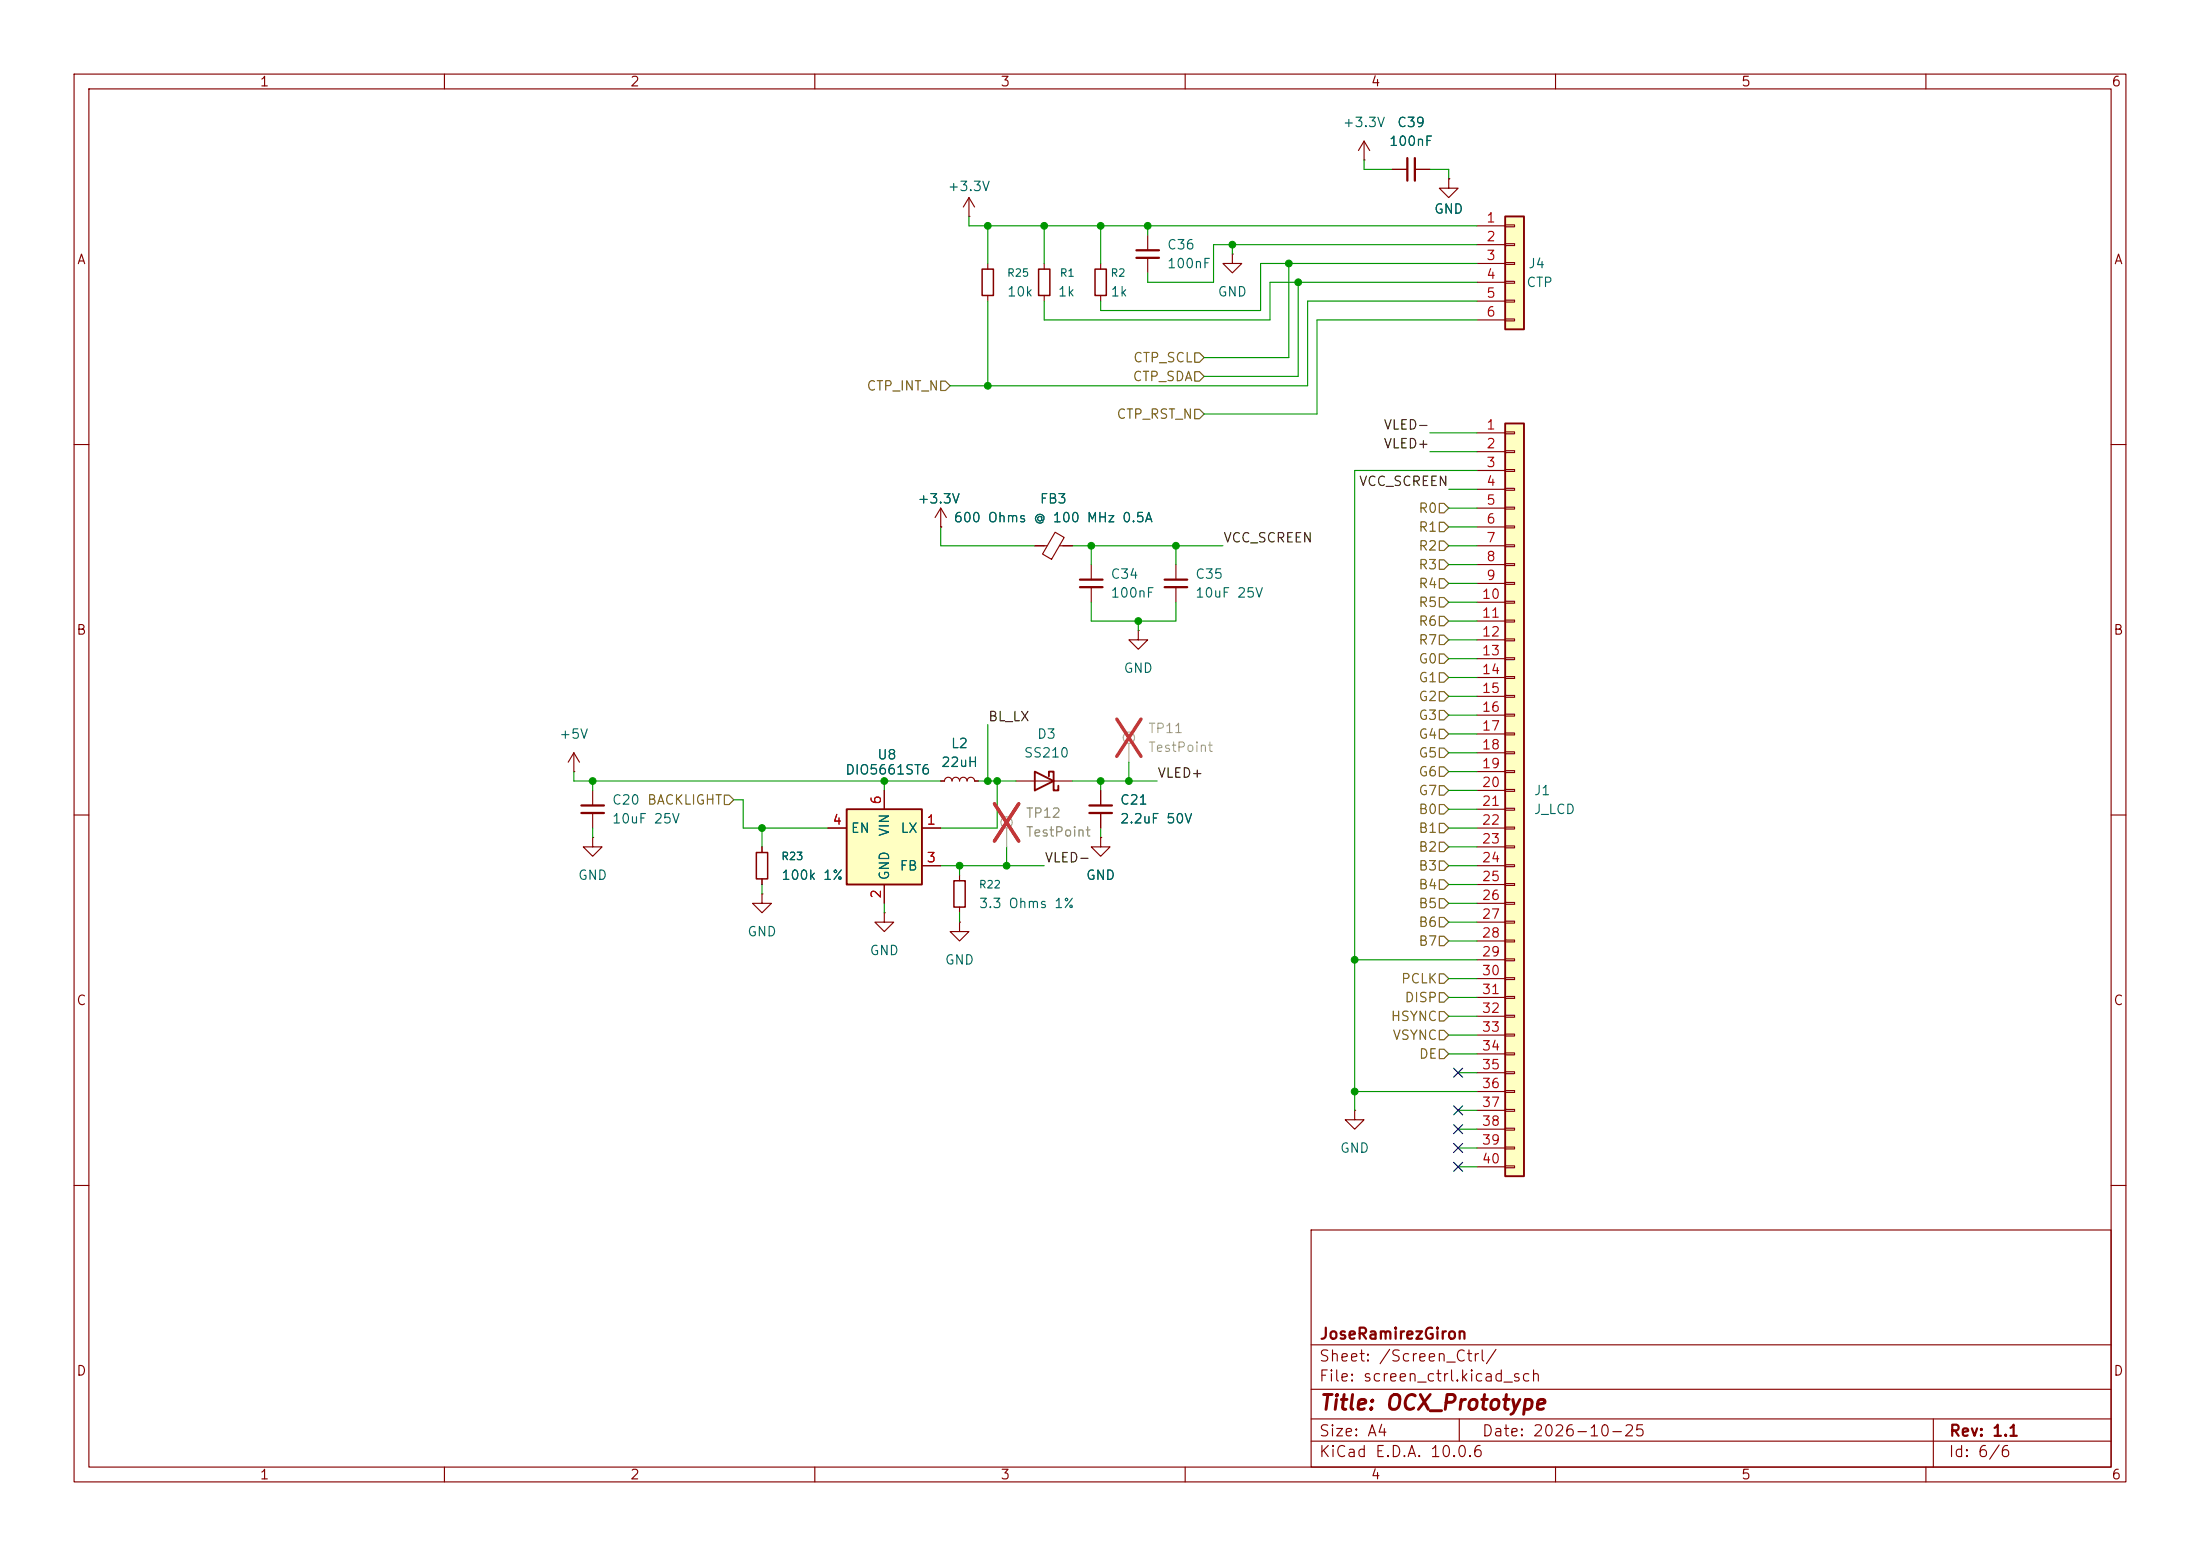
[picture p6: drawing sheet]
<svg xmlns="http://www.w3.org/2000/svg" width="297mm" height="210mm" viewBox="0 0 297 210" stroke-linecap="round" stroke-linejoin="round" font-family="sans-serif">
<g fill="none" stroke="#840000" stroke-width=".15">
<path d="M10 10h277v190h-277zM12 12h273v186h-273zM60 10v2M110 10v2M160 10v2M210 10v2M260 10v2M188 22.9h2M191 22.9h2M10 60h2M127 71.1h.1M127 68.6l-.8 1.3"/>
<path d="M127 68.6l.8 1.3M127 68.6v2.5M158.7 76.2v2M158.7 79.2v2.1M285 60h2M10 110h2M102.9 114.3v.8M102.9 118.6v.8M148.6 113v1.3h1.3l-1.3 1.3-1.3-1.3h1.3M148.6 113h.1M285 110h2M102.9 120.7v1.2h1.2l-1.2 1.3-1.3-1.3h1.3"/>
<path d="M102.9 120.7h.1M10 160h2M177 166h108v32h-108zM285 160h2M60 198v2M110 198v2M160 198v2M177 194.5h108M177 191.5h108M177 187.5h108M177 181.5h108M197 191.5v3"/>
<path d="M210 198v2M260 198v2M261 191.5v6.5"/>
</g>
<path d="M190 21.3v3.1M191 21.3v3.1M157.2 78.2h3.1M157.2 79.2h3.1" fill="none" stroke="#840000" stroke-width=".3"/>
<g fill="none" stroke="#a1a1a1" stroke-width=".15">
<path d="M135.9 111.8v2.5"/>
<circle cx="135.9" cy="111" r=".76"/>
</g>
<path d="M134.3 108.5l3.2 5M137.5 108.5l-3.2 5" fill="none" stroke="#e12e31" stroke-width=".46"/>
<path d="M102.1 115.1h1.5v3.5h-1.5z" fill="none" stroke="#840000" stroke-width=".2"/>
<path d="M203.2 29.2h2.5v15.3h-2.5z" fill="#ffffc2"/>
<path d="M203.2 29.2h2.5v15.3h-2.5zM139.7 104.1l2.5 1.3-2.5 1.3zM141.6 104.8v-.7h.6v2.6h.7v-.7" fill="none" stroke="#840000" stroke-width=".25"/>
<g fill="none" stroke="#840000" stroke-width=".15">
<path d="M184.1 19.1l-.7 1.2M184.1 19.1l.8 1.2M184.1 19.1v2.5M154.9 31.8v2M154.9 34.8v2M166.4 34.3v1.3h1.2l-1.2 1.2-1.3-1.2h1.3M166.4 34.3h.1M184.1 21.6h.1M195.6 24.1v1.3h1.2l-1.2 1.3-1.3-1.3h1.3M195.6 24.1h.1M199.4 30.5h3.8M199.4 33h3.8"/>
<path d="M199.4 35.6h3.8M199.4 38.1h3.8M203.2 30.4h1.3v.2h-1.3zM203.2 32.9h1.3v.2h-1.3zM203.2 35.4h1.3v.3h-1.3zM203.2 38h1.3v.2h-1.3zM199.4 40.6h3.8M199.4 43.2h3.8M203.2 40.5h1.3v.3h-1.3zM203.2 43.1h1.3v.2h-1.3zM139.7 73.7h1.7M142.4 71.8l1.3 .7-1.7 3-1.3-.7z"/>
<path d="M143 73.7h1.8M147.3 76.2v2M147.3 79.2v2.1M153.7 85.1v1.3h1.2l-1.2 1.2-1.3-1.2h1.3M153.7 85.1h.1M77.5 104.1h.1M77.5 101.6l-.8 1.3M77.5 101.6l.7 1.3M77.5 101.6v2.5M80 106.7v2M80 109.7v2.1M127 105.4h.5a.51 .51 0 0 1 .5-.5 .51 .51 0 0 1 .5 .5 .51 .51 0 0 1 .5-.5 .51 .51 0 0 1 .5 .5 .51 .51 0 0 1 .5-.5 .51 .51 0 0 1 .6 .5 .51 .51 0 0 1 .5-.5 .51 .51 0 0 1 .5 .5h.5"/>
<path d="M137.2 105.4h7.6M148.6 106.7v2M148.6 109.7v2.1M119.4 123.2v1.3h1.2l-1.2 1.2-1.3-1.2h1.3M119.4 123.2h.1M182.9 149.9v1.2h1.2l-1.2 1.3-1.3-1.3h1.3M182.9 149.9h.1"/>
</g>
<g fill="none" stroke="#a1a1a1" stroke-width=".15">
<path d="M152.4 100.3v2.6"/>
<circle cx="152.4" cy="99.6" r=".76"/>
</g>
<path d="M150.8 97.1l3.2 5M154 97.1l-3.2 5" fill="none" stroke="#e12e31" stroke-width=".46"/>
<path d="M153.4 33.8h3.1M153.4 34.8h3.1M145.8 78.2h3M145.8 79.2h3M78.5 108.7h3M78.5 109.7h3M147.1 108.7h3M147.1 109.7h3" fill="none" stroke="#840000" stroke-width=".3"/>
<path d="M114.3 109.2h10.2v10.2h-10.2z" fill="#ffffc2"/>
<path d="M114.3 109.2h10.2v10.2h-10.2z" fill="none" stroke="#840000" stroke-width=".25"/>
<path d="M111.8 111.8h2.5M119.4 106.7v2.5M119.4 119.4v2.5M124.5 111.8h2.5M124.5 116.8h2.5M129.5 118.1v.8M129.5 124.5v1.2h1.3l-1.3 1.3-1.2-1.3h1.2M129.5 124.5h.1M129.5 122.4v.8" fill="none" stroke="#840000" stroke-width=".15"/>
<path d="M128.8 118.9h1.5v3.5h-1.5z" fill="none" stroke="#840000" stroke-width=".2"/>
<path d="M203.2 57.2h2.5v101.6h-2.5z" fill="#ffffc2"/>
<path d="M203.2 57.2h2.5v101.6h-2.5z" fill="none" stroke="#840000" stroke-width=".25"/>
<g fill="none" stroke="#840000" stroke-width=".15">
<path d="M130.8 29.2h.1M130.8 26.7l-.8 1.2M130.8 26.7l.8 1.2M130.8 26.7v2.5M133.3 35.6v.7M133.3 39.9v.7M141 35.6v.7M141 39.9v.7M148.6 35.6v.7M148.6 39.9v.7M188 22.9h2M191 22.9h2"/>
<path d="M195.6 24.1h.1M199.4 58.4h3.8M203.2 58.3h1.3v.2h-1.3zM127 71.1h.1M139.7 73.7h1.3M143.5 73.7h1.3M199.4 61h3.8M199.4 63.5h3.8M199.4 66h3.8M199.4 68.6h3.8M199.4 71.1h3.8M199.4 73.7h3.8"/>
<path d="M199.4 76.2h3.8M199.4 78.7h3.8M203.2 60.8h1.3v.3h-1.3zM203.2 63.4h1.3v.2h-1.3zM203.2 65.9h1.3v.3h-1.3zM203.2 68.5h1.3v.2h-1.3zM203.2 71h1.3v.2h-1.3zM203.2 73.5h1.3v.3h-1.3zM203.2 76.1h1.3v.2h-1.3zM203.2 78.6h1.3v.3h-1.3zM199.4 81.3h3.8M199.4 83.8h3.8"/>
<path d="M199.4 86.4h3.8M199.4 88.9h3.8M199.4 91.4h3.8M199.4 94h3.8M199.4 96.5h3.8M199.4 99.1h3.8M203.2 81.2h1.3v.2h-1.3zM203.2 83.7h1.3v.2h-1.3zM203.2 86.2h1.3v.3h-1.3zM203.2 88.8h1.3v.2h-1.3zM203.2 91.3h1.3v.3h-1.3zM203.2 93.9h1.3v.2h-1.3z"/>
<path d="M203.2 96.4h1.3v.2h-1.3zM203.2 98.9h1.3v.3h-1.3zM80 113v1.3h1.3l-1.3 1.3-1.3-1.3h1.3M80 113h.1M102.9 114.3v.8M102.9 118.6v.8M111.8 111.8h2.5M119.4 106.7v2.5M119.4 119.4v2.5M124.5 111.8h2.5M124.5 116.8h2.5M127 105.4h.5"/>
<path d="M131.6 105.4h.5M148.6 113h.1M148.6 106.7v2M148.6 109.7v2.1M199.4 101.6h3.8M199.4 104.1h3.8M199.4 106.7h3.8M199.4 109.2h3.8M199.4 111.8h3.8M199.4 114.3h3.8M199.4 116.8h3.8M199.4 119.4h3.8"/>
<path d="M203.2 101.5h1.3v.2h-1.3zM203.2 104h1.3v.3h-1.3zM203.2 106.6h1.3v.2h-1.3zM203.2 109.1h1.3v.2h-1.3zM203.2 111.6h1.3v.3h-1.3zM203.2 114.2h1.3v.2h-1.3zM203.2 116.7h1.3v.3h-1.3zM203.2 119.3h1.3v.2h-1.3zM199.4 121.9h3.8M199.4 124.5h3.8M199.4 127h3.8M199.4 129.5h3.8"/>
<path d="M199.4 132.1h3.8M199.4 134.6h3.8M199.4 137.2h3.8M199.4 139.7h3.8M203.2 121.8h1.3v.2h-1.3zM203.2 124.3h1.3v.3h-1.3zM203.2 126.9h1.3v.2h-1.3zM203.2 129.4h1.3v.3h-1.3zM203.2 132h1.3v.2h-1.3zM203.2 134.5h1.3v.2h-1.3zM203.2 137h1.3v.3h-1.3zM203.2 139.6h1.3v.2h-1.3z"/>
<path d="M199.4 142.2h3.8M199.4 144.8h3.8M199.4 147.3h3.8M199.4 149.9h3.8M199.4 152.4h3.8M199.4 154.9h3.8M199.4 157.5h3.8M203.2 142.1h1.3v.3h-1.3zM203.2 144.7h1.3v.2h-1.3zM203.2 147.2h1.3v.2h-1.3zM203.2 149.7h1.3v.3h-1.3zM203.2 152.3h1.3v.2h-1.3z"/>
<path d="M203.2 154.8h1.3v.3h-1.3zM203.2 157.4h1.3v.2h-1.3z"/>
</g>
<path d="M132.6 36.3h1.5v3.6h-1.5zM140.2 36.3h1.5v3.6h-1.5zM147.8 36.3h1.6v3.6h-1.6z" fill="none" stroke="#840000" stroke-width=".2"/>
<g fill="none" stroke="#725600" stroke-width=".15">
<path d="M127 51.4h.6l.7 .7-.7 .6h-.6zM161.3 47.6h.6l.7 .7-.7 .6h-.6zM161.3 55.2h.6l.7 .7-.7 .6h-.6zM161.3 50.2h.6l.7 .6-.7 .6h-.6zM194.3 75.6h.6l.7 .6-.7 .6h-.6zM194.3 78.1h.6l.7 .6-.7 .7h-.6zM194.3 70.5h.6l.7 .6-.7 .7h-.6zM194.3 73h.6l.7 .7-.7 .6h-.6zM194.3 67.9h.6l.7 .7-.7 .6h-.6zM194.3 98.4h.6l.7 .7-.7 .6h-.6zM194.3 95.9h.6l.7 .6-.7 .7h-.6zM194.3 85.7h.6l.7 .7-.7 .6h-.6z"/>
<path d="M194.3 80.6h.6l.7 .7-.7 .6h-.6zM194.3 93.3h.6l.7 .7-.7 .6h-.6zM194.3 83.2h.6l.7 .6-.7 .7h-.6zM194.3 90.8h.6l.7 .6-.7 .7h-.6zM194.3 88.3h.6l.7 .6-.7 .6h-.6zM97.8 107.3h.6l.7 .7-.7 .6h-.6zM194.3 113.7h.6l.7 .6-.7 .6h-.6zM194.3 103.5h.6l.7 .6-.7 .7h-.6zM194.3 111.1h.6l.7 .7-.7 .6h-.6zM194.3 101h.6l.7 .6-.7 .6h-.6zM194.3 106h.6l.7 .7-.7 .6h-.6zM194.3 116.2h.6l.7 .6-.7 .7h-.6z"/>
<path d="M194.3 118.7h.6l.7 .7-.7 .6h-.6zM194.3 108.6h.6l.7 .6-.7 .7h-.6zM194.3 121.3h.6l.7 .6-.7 .7h-.6zM194.3 123.8h.6l.7 .7-.7 .6h-.6zM194.3 126.4h.6l.7 .6-.7 .6h-.6zM194.3 139.1h.6l.7 .6-.7 .6h-.6zM194.3 136.5h.6l.7 .7-.7 .6h-.6zM194.3 134h.6l.7 .6-.7 .7h-.6zM194.3 131.4h.6l.7 .7-.7 .6h-.6zM194.3 141.6h.6l.7 .6-.7 .7h-.6z"/>
</g>
<g fill="none" stroke="#009600" stroke-width=".15">
<path d="M130.8 29.2v1.3h68.6M133.3 30.5v5.1M141 30.5v5.1M148.6 30.5v5.1M154.9 30.5v1.3M166.4 33v1.3M174 35.6v12.7h-11.4M175.3 38.1v12.7h-12.7M184.1 21.6v1.3h3.9M193 22.9h2.6v1.2M199.4 33h-35.6v5.1h-8.9v-1.3M199.4 38.1h-28v5.1h-30.4v-2.6"/>
<path d="M199.4 35.6h-29.2v6.3h-21.6v-1.3M133.3 40.6v11.5M193 58.4h6.4M199.4 40.6h-22.9v11.5h-48.2M199.4 43.2h-21.6v12.7h-15.2M127 71.1v2.6h12.7M144.8 73.7h20.3M147.3 73.7v2.5M158.7 73.7v2.5M193 61h6.4M195.6 73.7h3.8M195.6 78.7h3.8"/>
<path d="M195.6 76.2h3.8M195.6 68.6h3.8M195.6 71.1h3.8M195.6 66h3.8M199.4 63.5h-16.5v86.4M133.3 97.8v7.6M147.3 81.3v2.5h11.4v-2.5M153.7 83.8v1.3M195.6 86.4h3.8M195.6 94h3.8M195.6 88.9h3.8M195.6 96.5h3.8"/>
<path d="M195.6 91.4h3.8M195.6 99.1h3.8M195.6 83.8h3.8M195.6 81.3h3.8M77.5 104.1v1.3h49.5M80 105.4v1.3M80 111.8v1.2M99.1 108h1.2v3.8h11.5M102.9 111.8v2.5M102.9 119.4v1.3M119.4 105.4v1.3M127 116.8h14"/>
<path d="M129.5 116.8v1.3M132.1 105.4h5.1M134.6 105.4v6.4h-7.6M135.9 114.3v2.5M144.8 105.4h11.4M148.6 105.4v1.3M148.6 111.8v1.2M152.4 102.9v2.5M195.6 111.8h3.8M195.6 104.1h3.8M195.6 101.6h3.8M195.6 106.7h3.8"/>
<path d="M195.6 116.8h3.8M195.6 109.2h3.8M195.6 119.4h3.8M195.6 114.3h3.8M119.4 121.9v1.3M129.5 123.2v1.3M182.9 129.5h16.5M195.6 132.1h3.8M195.6 139.7h3.8M195.6 137.2h3.8M195.6 127h3.8M195.6 124.5h3.8"/>
<path d="M195.6 121.9h3.8M195.6 134.6h3.8M182.9 147.3h16.5M195.6 142.2h3.8M196.8 144.8h2.6M196.8 157.5h2.6M196.8 152.4h2.6M196.8 149.9h2.6M196.8 154.9h2.6"/>
</g>
<path d="M196.2 149.3l1.3 1.2M196.2 154.3l1.3 1.2M196.2 156.9l1.3 1.2M196.2 144.2l1.3 1.2M196.2 151.8l1.3 1.2M197.5 149.3l-1.3 1.2M197.5 154.3l-1.3 1.2M197.5 156.9l-1.3 1.2M197.5 144.2l-1.3 1.2M197.5 151.8l-1.3 1.2" fill="none" stroke="#000084" stroke-width=".15"/>
<path d="M135.9 111.8v2.5" fill="none" stroke="#a1a1a1" stroke-width=".15"/>
<path d="M134.3 108.5l3.2 5M137.5 108.5l-3.2 5" fill="none" stroke="#e12e31" stroke-width=".46"/>
<g fill="#009600" stroke="#009600" stroke-width=".14">
<circle cx="182.9" cy="147.3" r=".46"/>
<circle cx="135.9" cy="116.8" r=".46"/>
<circle cx="133.3" cy="105.4" r=".46"/>
<circle cx="152.4" cy="105.4" r=".46"/>
<circle cx="153.7" cy="83.8" r=".46"/>
<circle cx="154.9" cy="30.5" r=".46"/>
<circle cx="141" cy="30.5" r=".46"/>
<circle cx="148.6" cy="30.5" r=".46"/>
<circle cx="133.3" cy="30.5" r=".46"/>
<circle cx="166.4" cy="33" r=".46"/>
<circle cx="174" cy="35.6" r=".46"/>
<circle cx="175.3" cy="38.1" r=".46"/>
<circle cx="158.7" cy="73.7" r=".46"/>
<circle cx="148.6" cy="105.4" r=".46"/>
<circle cx="147.3" cy="73.7" r=".46"/>
<circle cx="134.6" cy="105.4" r=".46"/>
<circle cx="102.9" cy="111.8" r=".46"/>
<circle cx="119.4" cy="105.4" r=".46"/>
<circle cx="129.5" cy="116.8" r=".46"/>
<circle cx="80" cy="105.4" r=".46"/>
<circle cx="133.3" cy="52.1" r=".46"/>
<circle cx="182.9" cy="129.5" r=".46"/>
</g>
<text font-size="2" fill="#840000" x="178" y="190.8">Title: OCX_Prototype</text>
<g font-size="1.5" fill="#840000">
<text x="178" y="184.1">Sheet: /Screen_Ctrl/</text>
<text x="178" y="181.1">JoseRamirezGiron</text>
<text x="178" y="186.8">File: screen_ctrl.kicad_sch</text>
<text x="178" y="197">KiCad E.D.A. 10.0.6</text>
<text x="178" y="194.2">Size: A4</text>
<text x="200" y="194.2">Date: 2026-10-25</text>
<text x="263" y="197">Id: 6/6</text>
<text x="263" y="194.2">Rev: 1.1</text>
</g>
<g font-size="1.3" fill="#840000">
<text x="35" y="12">1</text>
<text x="85" y="12">2</text>
<text x="135" y="12">3</text>
<text x="185" y="12">4</text>
<text x="235" y="12">5</text>
<text x="285" y="12">6</text>
<text x="10.3" y="36">A</text>
<text x="285.3" y="36">A</text>
<text x="10.2" y="86">B</text>
<text x="285.2" y="86">B</text>
<text x="10.2" y="136">C</text>
<text x="285.2" y="136">C</text>
<text x="10.2" y="186">D</text>
<text x="285.2" y="186">D</text>
<text x="35" y="200">1</text>
<text x="85" y="200">2</text>
<text x="135" y="200">3</text>
<text x="185" y="200">4</text>
<text x="235" y="200">5</text>
<text x="285" y="200">6</text>
</g>
<g font-size="1.3" fill="#006464">
<text x="181.2" y="17.5">+3.3V</text>
<text x="188.5" y="17.5">C39</text>
<text x="187.4" y="20">100nF</text>
<text x="127.8" y="26.1">+3.3V</text>
<text x="193.5" y="29.2">GND</text>
<text x="157.5" y="34">C36</text>
<text x="135.9" y="40.3">10k</text>
<text x="142.7" y="40.3">1k</text>
<text x="149.8" y="40.3">1k</text>
<text x="157.5" y="36.5">100nF</text>
<text x="164.3" y="40.3">GND</text>
<text x="206" y="39.1">CTP</text>
<text x="206.2" y="36.5">J4</text>
<text x="123.8" y="68.3">+3.3V</text>
<text x="128.6" y="70.8">600 Ohms @ 100 MHz 0.5A</text>
<text x="140.3" y="68.3">FB3</text>
<text x="149.8" y="78.4">C34</text>
<text x="149.8" y="81">100nF</text>
<text x="161.3" y="78.4">C35</text>
<text x="161.3" y="81">10uF 25V</text>
<text x="151.6" y="91.1">GND</text>
<text x="75.4" y="100">+5V</text>
<text x="128.3" y="101.3">L2</text>
<text x="139.9" y="100">D3</text>
<text x="114" y="104.8">DIO5661ST6</text>
<text x="118.3" y="102.8">U8</text>
<text x="127" y="103.8">22uH</text>
<text x="138.1" y="102.6">SS210</text>
<text x="207" y="107.6">J1</text>
<text x="82.5" y="108.9">C20 BACKLIGHT</text>
<text x="82.5" y="111.5">10uF 25V</text>
<text x="114.8" y="112.7">EN</text>
<text x="120.3" y="113" transform="rotate(-90 120.3 113)">VIN</text>
<text x="121.5" y="112.7">LX</text>
<text x="151.1" y="108.9">C21</text>
<text x="151.1" y="111.5">2.2uF 50V</text>
<text x="207" y="110.2">J_LCD</text>
<text x="77.9" y="119.1">GND</text>
<text x="105.4" y="119.1">100k 1%</text>
<text x="120.3" y="118.9" transform="rotate(-90 120.3 118.9)">GND</text>
<text x="121.4" y="117.8">FB</text>
<text x="146.5" y="119.1">GND</text>
<text x="132.1" y="122.9">3.3 Ohms 1%</text>
<text x="100.8" y="126.7">GND</text>
<text x="117.3" y="129.2">GND</text>
<text x="127.5" y="130.5">GND</text>
<text x="180.8" y="155.9">GND</text>
</g>
<g font-size="1.3" fill="#a90000">
<text x="200.6" y="30.3">1</text>
<text x="200.6" y="32.9">2</text>
<text x="200.6" y="35.4">3</text>
<text x="200.6" y="38">4</text>
<text x="200.6" y="40.5">5</text>
<text x="200.6" y="43">6</text>
<text x="200.6" y="58.3">1</text>
<text x="200.6" y="60.8">2</text>
<text x="200.6" y="63.4">3</text>
<text x="200.6" y="65.9">4</text>
<text x="200.6" y="68.4">5</text>
<text x="200.6" y="71">6</text>
<text x="200.6" y="73.5">7</text>
<text x="200.6" y="76.1">8</text>
<text x="200" y="81.1">10</text>
<text x="200" y="83.7">11</text>
<text x="200.6" y="78.6">9</text>
<text x="200" y="86.2">12</text>
<text x="200" y="88.8">13</text>
<text x="200" y="91.3">14</text>
<text x="200" y="93.8">15</text>
<text x="200" y="96.4">16</text>
<text x="200" y="98.9">17</text>
<text x="200" y="101.5">18</text>
<text x="200" y="104">19</text>
<text x="200" y="106.5">20</text>
<text x="112.3" y="111.6">4</text>
<text x="119.2" y="108.7" transform="rotate(-90 119.2 108.7)">6</text>
<text x="125" y="111.6">1</text>
<text x="200" y="109.1">21</text>
<text x="200" y="111.6">22</text>
<text x="125" y="116.7">3</text>
<text x="200" y="114.2">23</text>
<text x="200" y="116.7">24</text>
<text x="200" y="119.2">25</text>
<text x="119.2" y="121.4" transform="rotate(-90 119.2 121.4)">2</text>
<text x="200" y="121.8">26</text>
<text x="200" y="124.3">27</text>
<text x="200" y="126.9">28</text>
<text x="200" y="129.4">29</text>
<text x="200" y="131.9">30</text>
<text x="200" y="134.5">31</text>
<text x="200" y="137">32</text>
<text x="200" y="139.6">33</text>
<text x="200" y="142.1">34</text>
<text x="200" y="144.6">35</text>
<text x="200" y="147.2">36</text>
<text x="200" y="149.7">37</text>
<text x="200" y="152.3">38</text>
<text x="200" y="154.8">39</text>
<text x="200" y="157.3">40</text>
</g>
<g font-size="1.3" fill="#725600">
<text x="116.9" y="53">CTP_INT_N</text>
<text x="152.8" y="51.8">CTP_SDA</text>
<text x="152.9" y="49.2">CTP_SCL</text>
<text x="150.7" y="56.8">CTP_RST_N</text>
<text x="191.4" y="69.5">R0</text>
<text x="191.4" y="77.2">R3</text>
<text x="191.4" y="72.1">R1</text>
<text x="191.4" y="74.6">R2</text>
<text x="191.4" y="79.7">R4</text>
<text x="191.4" y="82.2">R5</text>
<text x="191.4" y="87.3">R7</text>
<text x="191.4" y="84.8">R6</text>
<text x="191.4" y="89.9">G0</text>
<text x="191.4" y="94.9">G2</text>
<text x="191.4" y="92.4">G1</text>
<text x="191.4" y="100">G4</text>
<text x="191.4" y="97.5">G3</text>
<text x="191.4" y="105.1">G6</text>
<text x="191.4" y="102.6">G5</text>
<text x="191.4" y="107.6">G7</text>
<text x="191.4" y="112.7">B1</text>
<text x="191.4" y="110.2">B0</text>
<text x="191.4" y="115.3">B2</text>
<text x="191.4" y="117.8">B3</text>
<text x="191.4" y="122.9">B5</text>
<text x="191.4" y="120.3">B4</text>
<text x="191.4" y="125.4">B6</text>
<text x="191.4" y="128">B7</text>
<text x="189.1" y="133">PCLK</text>
<text x="189.5" y="135.6">DISP</text>
<text x="187.7" y="138.1">HSYNC</text>
<text x="187.9" y="140.7">VSYNC</text>
<text x="191.5" y="143.2">DE</text>
</g>
<g font-size="1.3" fill="#0f0f0f">
<text x="186.7" y="58.3">VLED-</text>
<text x="183.4" y="65.9">VCC_SCREEN</text>
<text x="186.7" y="60.8">VLED+</text>
<text x="165.1" y="73.5">VCC_SCREEN</text>
<text x="133.3" y="97.7">BL_LX</text>
<text x="156.2" y="105.3">VLED+</text>
<text x="140.9" y="116.7">VLED-</text>
</g>
<g font-size="1.3" fill="#989898">
<text x="154.9" y="99.3">TP11</text>
<text x="154.9" y="101.8">TestPoint</text>
<text x="138.4" y="110.7">TP12</text>
<text x="138.4" y="113.2">TestPoint</text>
</g>
<g font-size="1" fill="#006464">
<text x="135.9" y="37.6">R25</text>
<text x="143" y="37.6">R1</text>
<text x="149.8" y="37.6">R2</text>
<text x="105.4" y="116.3">R23</text>
<text x="132.1" y="120.1">R22</text>
</g>
</svg>
